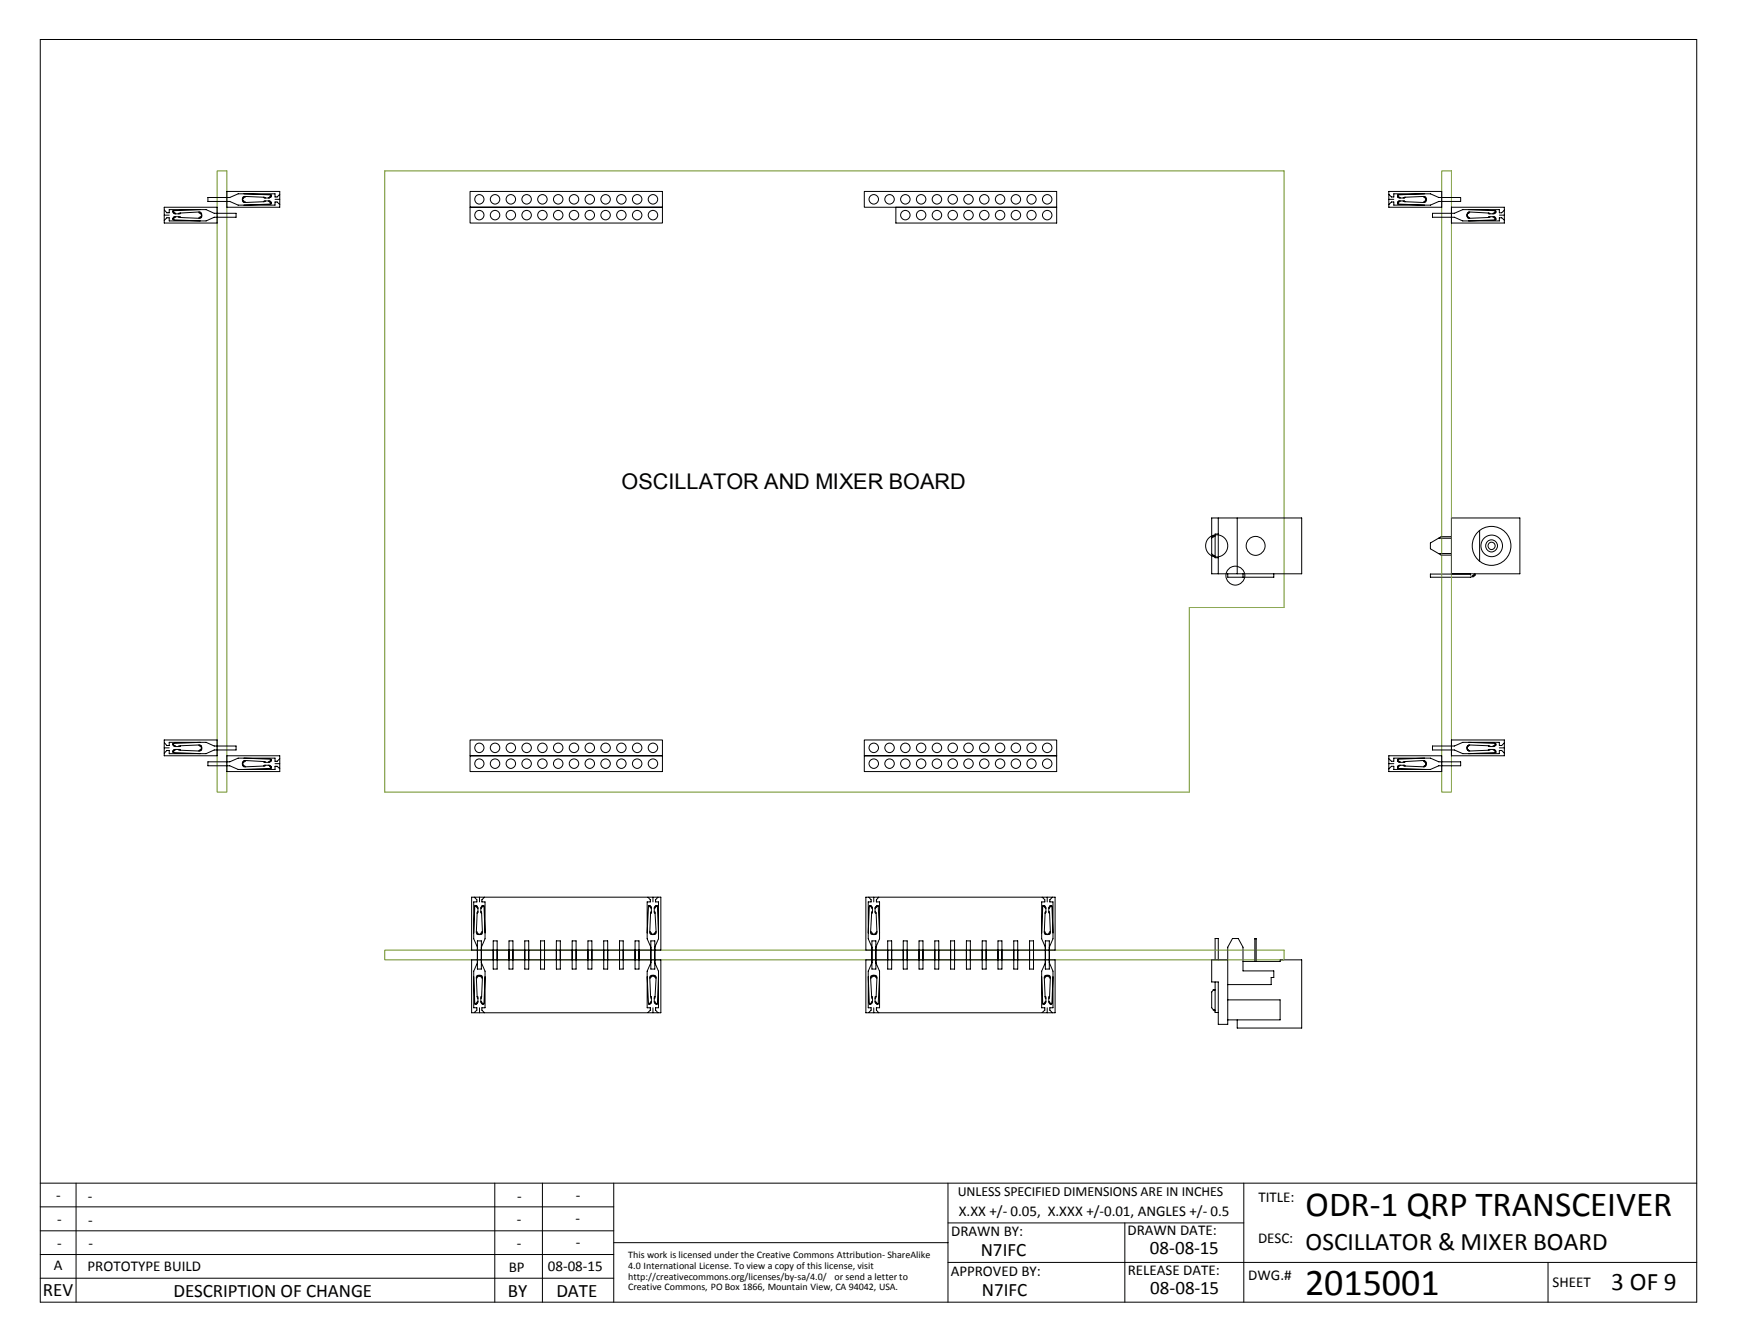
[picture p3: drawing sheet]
<svg xmlns="http://www.w3.org/2000/svg" width="279mm" height="216mm" viewBox="0 0 279 216" stroke-linecap="round" stroke-linejoin="round" font-family="sans-serif">
<g fill="none" stroke="#000" stroke-width=".16">
<path d="M6.5 6.3h266.4v203h-266.4zM26.4 33.3h8.5v2.6h-8.5zM26.4 34.6h.8M26.5 33.8l.3 .4h.4v-.5h5.9l1.4 .6h3.5v.6h-3.5l-1.4 .6h-5.9v-.5h-.4l-.4 .4M27.8 35.2h.1M27.8 34h.1M28 33.9h-.1v.3h.2v.2h.9v-.2M28 33.9h-.2v.2h.1v.2h.3v.1M28 35.3l4.2 .2M28.2 34.8l-.3 .1v.2h-.1v.2h.2M28.7 34.8l.3 .2M29 35v-.2h-.9v.2h-.2v.3h.1"/>
<path d="M29 34.2l-.3 .2M29 35l3 .1M32 34.1v.1h.3l.1 .3M32 34.1h.2v.2h.2v.6h-.2v.2h-.2M32 34.1l-3 .1M32.2 33.7l-4.2 .2M32.4 34.6h.1M32.4 34.8h.1M32.4 34.5h.1M32.4 34.8l-.1 .2h-.3v.1M36.5 30.8h8.5v2.5h-8.5zM39 32h.1"/>
<path d="M39.2 31.2l4.3 .1M39.5 31.6h-.3v.2h-.2v.5h.2v.3h.3M39.5 31.6v.1h-.4v.2h-.1l.1 .6h.4v.1M39.5 31.6l2.9 .1M42.4 32.4l.1-.1h.8v.2h.3v.3h-.1M42.4 31.7l.3 .1M42.4 32.4l-2.9 .2M42.7 32.3l-.3 .1M43.2 32.3h.3v.3h.1v.1l-.1 .1M43.5 31.3l.1 .1v.1h-.1v.2h-.3v.1M43.5 31.3h.1v.4h-.3v.1h-.8l-.1-.1M43.5 32.8l-4.3 .2"/>
<path d="M43.6 31.5h.1M43.6 32.6h.1M44.2 32h.8M45 31.2l-.4 .5h-.4v-.5h-5.9l-1.3 .5h-3.6v.7h3.6l1.3 .6h5.9v-.5h.4l.4 .4M75.6 30.8h31v2.5h-31zM75.6 33.3h31v2.6h-31zM139 30.8h31v2.5h-31zM144.1 33.3h25.9v2.6h-25.9zM223.4 30.8h8.5v2.5h-8.5zM223.4 31.2l.4 .5h.4v-.5h5.9l1.3 .5h3.5v.7h-3.5l-1.3 .6h-5.9v-.5h-.4l-.4 .4M223.4 32h.8M224.8 32.6h.1"/>
<path d="M224.8 31.5h.1M224.8 31.5h.1v.2h.3v.1M224.8 32.6l.1 .2M224.9 31.3l-.1 .2M224.9 31.3l-.1 .1v.3h.2v.1h.9l.1-.1M224.9 32.8l4.3 .2M225.2 32.3h-.3v.3h-.1M225.7 32.3l.3 .1M226 31.7l-.3 .1M226 32.4l-.1-.1h-.9v.2h-.2v.2l.1 .1M226 32.4l3 .2M229 31.6v.1h.3l.1 .2-.1 .6h-.3v.1"/>
<path d="M229 31.6h.2v.2h.2v.5h-.2v.3h-.2M229 31.6l-3 .1M229.2 31.2l-4.3 .1M229.4 32h.1M233.5 33.3h8.5v2.6h-8.5zM236 34.6h.1M236.2 33.7l4.3 .2M236.4 34.1h-.2v.2h-.2v.6h.2v.2h.2M236.4 34.1v.1h-.3l-.1 .3 .1 .5h.3v.1M236.4 34.1l3 .1M239.4 35l.1-.2h.8v.2h.3v.3h-.1M239.4 34.2l.2 .2"/>
<path d="M239.4 35l-3 .1M239.6 34.8l-.2 .2M240.2 34.8l.3 .1v.2h.1M240.5 33.9h.1v.3h-.3v.2h-.8l-.1-.2M240.5 33.9h.1M240.5 35.3l-4.3 .2M240.6 33.9h.1M240.6 34h.1M240.6 34.1h.1M240.6 35.2h.1M240.6 35.3h.1M240.6 35.1h.1"/>
<path d="M240.6 35.3h-.1M240.6 34.1h-.1v.2h-.3v.1M241.2 34.6h.8M242 33.8l-.4 .4h-.4v-.5h-5.9l-1.4 .6h-3.5v.6h3.5l1.4 .6h5.9v-.5h.4l.4 .4M194.9 89.2h.1M194.9 86.3h.1M194.9 89.2h.2M194.9 86.3h.2M194.9 86.3v-3h14.5v8.9h-14.5v-3M195.1 89.2h.1M195.1 86.3h.1M195.2 89.3v.1h.3"/>
<path d="M195.2 89.3l.1 .1M195.2 86.2l-.3 .3v2.5l.3 .3M195.3 86.1h.1M195.3 89.4h.1M195.3 86.1l-.1 .1M195.5 86.1h.1M195.5 89.4h.1M195.5 86.1h-.3v.1M196 83.3v8.9M196 85.9h-.5v3.8h.5M197.5 92.2v.6h7.4v-.6M199 83.3v8.9"/>
<path d="M199.9 92.2v.6M231.4 86.5h2.1M231.4 89h2.1M233.5 86.3h-1.7l-1.7 1v.9l1.7 1h1.7M233.5 83.3h11v8.9h-11zM236.5 92.2h.1M236.5 92.3h.1M236.5 92.3h-6.4v.5h6.4l.3-.1M236.5 92.2v.1M237.2 92.2h.1M237.2 92.4h.1M237.2 92.2v.3h-.4v.2"/>
<path d="M237.2 92.4h-.1v.3h-.3M238 85.3v5M26.4 119h8.5v2.5h-8.5zM26.5 119.4l.3 .4h.4v-.5h5.9l1.4 .6h3.5v.7h-3.5l-1.4 .6h-5.9v-.6h-.4l-.4 .5M27.8 119.6h.1M28 119.5h-.1v.3h.2v.2h.9v-.1M28 119.5h-.2v.2h.1v.2h.3v.1M29 119.9l-.3 .1M32 119.8h.2v.2h.2v.5h-.2v.2h-.2M32 119.8h.3l.1 .3M32 119.8l-3 .1M32.2 119.3l-4.2 .2"/>
<path d="M75.6 119h31v2.5h-31zM139 119h31v2.5h-31zM233.5 119h8.5v2.5h-8.5zM236.2 119.3l4.3 .2M236.4 119.8h-.2v.2h-.2v.5h.2v.2h.2M236.4 119.8h-.3l-.1 .3 .1 .5h.3v.1M236.4 119.8l3 .1M239.4 119.9l.2 .1M240.5 119.5h.1v.3h-.3v.2h-.8l-.1-.1M240.5 119.5h.1M240.6 119.5h.1M240.6 119.6h.1"/>
<path d="M240.6 119.7h.1M240.6 119.7h-.1v.2h-.3v.1M242 119.4l-.4 .4h-.4v-.5h-5.9l-1.4 .6h-3.5v.7h3.5l1.4 .6h5.9v-.6h.4l.4 .5M26.4 120.2h.8M27.8 120.8h.1M28 121l4.2 .2M28.2 120.5h-.3v.2h-.1v.2l.2 .1M28.7 120.5l.3 .1M29 120.6v-.1h-.9v.1h-.2v.4h.1M29 120.6l3 .1M32.4 120.2h.1M32.4 120.4h.1"/>
<path d="M32.4 120.1h.1M32.4 120.4l-.1 .2h-.3v.1M36.5 121.5h8.5v2.5h-8.5zM39 122.8h.1M39.2 121.9l4.3 .1M39.5 122.3h-.3v.2h-.2v.6h.2v.2h.3M39.5 122.3v.1h-.4v.2h-.1l.1 .6h.4v.1M39.5 122.3l2.9 .1M42.4 123.1l.1-.1h.8v.2h.3v.3h-.1M42.4 122.4l.3 .2M42.4 123.1l-2.9 .2M42.7 123l-.3 .1"/>
<path d="M43.2 123l.3 .1v.2h.1v.1l-.1 .1M43.5 122l.1 .1v.2h-.1v.2h-.3v.1M43.5 122h.1v.4h-.3v.2h-.8l-.1-.2M43.5 123.5l-4.3 .2M43.6 122.2h.1M43.6 123.4h.1M44.2 122.8h.8M45 122l-.4 .4h-.4v-.5h-5.9l-1.3 .6h-3.6v.6h3.6l1.3 .6h5.9v-.5h.4l.4 .4M75.6 121.5h31v2.5h-31zM139 121.5h31v2.5h-31zM223.4 122l.4 .4h.4v-.5h5.9l1.3 .6h3.5v.6h-3.5l-1.3 .6h-5.9v-.5h-.4l-.4 .4M223.4 122.8h.8"/>
<path d="M223.4 121.5h8.5v2.5h-8.5zM224.8 123.3h.1M224.8 123.4h.1M224.8 122.2h.1M224.8 122.3h.1M224.8 122.3h.1v.2h.3v.1M224.8 123.4l.1 .1M224.9 122l-.1 .2M224.9 122l-.1 .1v.3h.2v.2h.9l.1-.2M224.9 123.5l4.3 .2M225.2 123l-.3 .1v.2h-.1M225.7 123l.3 .1"/>
<path d="M226 122.4l-.3 .2M226 123.1l-.1-.1h-.9v.2h-.2v.2l.1 .1M226 123.1l3 .2M229 122.3h.2v.2h.2v.6h-.2v.2h-.2M229 122.3v.1h.3l.1 .2-.1 .6h-.3v.1M229 122.3l-3 .1M229.2 121.9l-4.3 .1M229.4 122.8h.1M236 120.2h.1M239.4 120.6l.1-.1h.8v.1h.3v.4h-.1M239.4 120.6l-3 .1M239.6 120.5l-.2 .1"/>
<path d="M240.2 120.5h.3v.2h.1M240.5 121l-4.3 .2M240.6 120.8h.1M240.6 120.9h.1M240.6 120.7h.1M240.6 120.9l-.1 .1M241.2 120.2h.8M75.9 154.3h30.4v8.5h-30.4zM75.9 144.2h30.4v8.5h-30.4zM76.2 157l.2 4.3M76.3 144.2l.4 .5v.3h-.5v5.9l.6 1.4M76.4 145.8v-.2h.3v.3h.2v.8l-.1 .1"/>
<path d="M76.4 145.8v-.2h.2v.2h.2v.2h.1M76.4 145.8l-.2 4.2M76.5 145.6h.1M76.6 149.8v.2h.2v.2h.6v-.2h.2v-.2M76.6 157.2v-.1h.2v-.3h.6v.3h.2v.1M76.6 149.8h.1v.4h.3h.5v-.4h.1M76.6 157.2l.2 3M76.8 146.8l-.2 3M76.8 154.8l-.6 1.3v5.9h.5v.4l-.4 .4M76.8 151.3h.6v4.5h-.6zM76.9 146.6l-.1 .2M77 156.8h.1"/>
<path d="M77 156.8l-.3 .1v.3h-.1M77.1 156.8h.1M77.1 144.2v.8M77.1 150.2h.1M77.3 156.8h.1M77.3 156.8l.2 .1v.3h.1M77.3 146.6l.2 .2M77.4 154.8l.6 1.3v5.9h-.5v.4l.4 .4M77.5 146.8l.1 3M77.6 157.2l-.1 3M77.7 145.6h.1M77.9 145.8v-.2h-.4v.3h-.2v.8l.2 .1"/>
<path d="M77.9 145.8l-.1-.2h-.2v.2h-.2v.2h-.1M77.9 145.8l.1 4.2M77.9 144.2l-.4 .5v.3h.5v5.9l-.6 1.4M78 157l-.1 4.3M79.3 151.3h.7v4.5h-.7zM81.9 151.3h.6v4.5h-.6zM84.4 151.3h.6v4.5h-.6zM87 151.3h.6v4.5h-.6zM89.5 151.3h.6v4.5h-.6zM92 151.3h.7v4.5h-.7zM94.6 151.3h.6v4.5h-.6zM97.1 151.3h.6v4.5h-.6z"/>
<path d="M99.7 151.3h.5v4.5h-.5zM102.2 151.3h.6v4.5h-.6zM104.1 157l.2 4.3M104.2 144.2l.4 .5v.3h-.5v5.9l.6 1.4M104.3 145.8v-.2h.3v.3h.2v.8l-.2 .1M104.3 145.8l.1-.2h.1v.2h.2l.1 .2M104.3 145.8l-.2 4.2M104.4 145.6h.1M104.5 149.8h.1v.4h.3h.6v-.4M104.5 149.8v.2h.3v.2h.5v-.2h.2v-.2M104.5 157.2v-.1h.3v-.3h.5v.3h.2v.1M104.5 157.2l.1 3"/>
<path d="M104.6 146.8l-.1 3M104.7 154.8l-.6 1.3v5.9h.5v.4l-.4 .4M104.7 151.3h.6v4.5h-.6zM104.8 146.6l-.2 .2M104.9 156.8h.1M104.9 156.8l-.3 .1v.3h-.1M105 156.8h.1M105 144.2v.8M105 150.2h.1M105.2 156.8h.1M105.2 156.8v.1h.3v.3M105.2 146.6l.2 .2"/>
<path d="M105.3 154.8l.6 1.3v5.9h-.4v.4l.3 .4M105.4 146.8l.1 3M105.5 157.2l-.1 3M105.6 145.6h.1M105.7 145.8v-.2h-.3v.3h-.2v.8l.2 .1M105.7 145.8v-.2h-.2v.2h-.2v.2h-.1M105.7 145.8l.2 4.2M105.8 144.2l-.3 .5v.3h.4v5.9l-.6 1.4M105.9 157l-.2 4.3M139.3 154.3h30.4v8.5h-30.4zM139.3 144.2h30.4v8.5h-30.4zM139.7 157l.1 4.3"/>
<path d="M139.7 144.2l.4 .5v.3h-.4v5.9l.6 1.4M139.8 145.8v-.2h.4v.3h.1v.8l-.1 .1M139.8 145.8l.1-.2h.1v.2h.3v.2M139.8 145.8l-.1 4.2M140 145.6h.1M140 149.8h.1v.4h.3h.6v-.4h.1M140 149.8v.2h.3v.2h.5v-.2h.3v-.2M140 157.2v-.1h.3v-.3h.5v.3h.3v.1M140 157.2l.2 3M140.2 146.8l-.2 3M140.3 151.3h.6v4.5h-.6zM140.3 154.8l-.6 1.3v5.9h.4v.4l-.4 .4"/>
<path d="M140.3 146.6l-.1 .2M140.4 156.8h.1M140.4 156.8v.1h-.3v.3h-.1M140.5 156.8h.1M140.5 144.2v.8M140.5 150.2h.1M140.7 156.8h.1M140.7 156.8l.3 .1v.3h.1M140.8 146.6l.1 .2M140.9 154.8l.6 1.3v5.9h-.5v.4l.4 .4M140.9 146.8l.2 3M141.1 157.2l-.2 3"/>
<path d="M141.1 145.6h.1M141.3 145.8v-.2h-.3v.3h-.2v.8l.1 .1M141.3 145.8l-.1-.2h-.1v.2h-.3v.2M141.3 145.8l.2 4.2M141.4 144.2l-.4 .5v.3h.5v5.9l-.6 1.4M141.5 157l-.2 4.3M142.8 151.3h.6v4.5h-.6zM145.3 151.3h.6v4.5h-.6zM147.8 151.3h.7v4.5h-.7zM150.4 151.3h.6v4.5h-.6zM152.9 151.3h.6v4.5h-.6zM155.4 151.3h.7v4.5h-.7z"/>
<path d="M158 151.3h.6v4.5h-.6zM160.5 151.3h.7v4.5h-.7zM163.1 151.3h.6v4.5h-.6zM165.6 151.3h.6v4.5h-.6zM167.6 157l.1 4.3M167.6 144.2l.5 .5v.3h-.5v5.9l.5 1.4M167.7 145.8v-.2h.4v.3h.1v.8l-.1 .1M167.7 145.8l.1-.2h.2v.2h.1v.2h.1M167.7 145.8l-.1 4.2M167.9 145.6h.1M168 149.8h.1v.4h.2h.6v-.4h.1M168 149.8v.2h.2v.2h.5v-.2h.3v-.2"/>
<path d="M168 157.2v-.1h.2v-.3h.5v.3h.3v.1M168 157.2l.1 3M168.1 146.8l-.1 3M168.1 154.8l-.5 1.3v5.9h.5v.4l-.5 .4M168.1 151.3h.7v4.5h-.7zM168.2 146.6l-.1 .2M168.3 156.8h.1M168.3 156.8l-.2 .1v.3h-.1M168.4 156.8h.1M168.4 144.2v.8M168.4 150.2h.1M168.6 156.8h.1"/>
<path d="M168.6 156.8l.3 .1v.3h.1M168.7 146.6l.1 .2M168.8 154.8l.6 1.3v5.9h-.5v.4l.4 .4M168.8 146.8l.2 3M169 157.2l-.2 3M169 145.6h.1M169.2 145.8v-.2h-.3v.3h-.2v.8l.1 .1M169.2 145.8v-.2h-.2v.2h-.2v.2h-.1M169.2 145.8l.2 4.2M169.3 144.2l-.4 .5v.3h.5v5.9l-.6 1.4M169.4 157l-.2 4.3M195.2 159.2l-.3 .3v2.5l.3 .3"/>
<path d="M195.3 159.1h.1M195.3 159.1l-.1 .1M195.5 159.1h.1M195.5 159.1h-.3v.1M195.5 154.3v-3.4h.5v3.4M195.5 157.9v4.9h.5M197.5 154.3h-2.6v3.6h1.1v6.8h1.5v-12.4l.7-1.4h1l.7 1.4v3.8h5v1h-.4v1.2h-7M199.9 154.6h6v-.3h3.5v11h-10.4v-1.3M201.8 150.9h.1M201.8 150.9h.3M201.8 150.9v3.7M202.1 150.9h.1"/>
<path d="M202.1 150.9v3.7M76.5 161.4h.1M76.8 160.2l.1 .1v.8h-.2v.3h-.3v-.1M76.8 160.2l.1 .3M76.9 161l-.3 .4h-.2v-.1M77.1 162v.8M77.3 161l.3 .4h.2l.1-.1M77.5 160.2l-.2 .1v.8h.2v.3h.4v-.1M77.5 160.2l-.2 .3M77.7 161.4h.1M104.4 161.4h.1M104.6 160.2l.2 .1v.8h-.2v.3h-.3v-.1"/>
<path d="M104.6 160.2l.2 .3M104.8 161l-.1 .3h-.2v.1h-.1l-.1-.1M105 162v.8M105.2 161h.1v.3h.2v.1h.2v-.1M105.4 160.2l-.2 .1v.8h.2v.3h.3v-.1M105.4 160.2l-.2 .3M105.6 161.4h.1M140 161.4h.1M140.2 160.2l.1 .1v.8h-.1v.3h-.4v-.1M140.2 160.2l.1 .3M140.3 161v.3h-.3v.1h-.1l-.1-.1M140.5 162v.8"/>
<path d="M140.8 161v.3h.3v.1h.1l.1-.1M140.9 160.2l-.1 .1v.8h.2v.3h.3v-.1M140.9 160.2l-.1 .3M141.1 161.4h.1M167.9 161.4h.1M168.1 160.2l.1 .1v.8h-.1v.3h-.4v-.1M168.1 160.2l.1 .3M168.2 161l-.2 .4h-.2l-.1-.1M168.4 162v.8M168.7 161l.3 .4h.2v-.1M168.8 160.2l-.1 .1v.8h.2v.3h.3v-.1M168.8 160.2l-.1 .3"/>
<path d="M169 161.4h.1M195.2 162.3v.1h.3M195.2 162.3l.1 .1M195.3 162.4h.1M195.5 162.4h.1M197.5 160.7h8.4v3.3h-8.4M6.5 197.9h92.2M6.5 194h92.2M6.5 190.2h266.4M12.2 190.2v19.1M79.6 190.2v19.1M87.2 190.2v19.1"/>
<path d="M98.7 190.2v19.1M98.7 199.8h53.8M152.5 196.6h47.6M152.5 190.2v19.1M180.9 196.6v12.7M200.1 190.2v19.1M6.5 205.5h92.2M6.5 201.7h92.2M152.5 202.9h120.4M249 202.9v6.4"/>
<circle cx="77.1" cy="32" r=".75"/>
<circle cx="77.1" cy="34.6" r=".75"/>
<circle cx="79.6" cy="34.6" r=".76"/>
<circle cx="79.6" cy="32" r=".76"/>
<circle cx="82.2" cy="32" r=".76"/>
<circle cx="82.2" cy="34.6" r=".76"/>
<circle cx="84.7" cy="32" r=".76"/>
<circle cx="84.7" cy="34.6" r=".76"/>
<circle cx="87.3" cy="34.6" r=".76"/>
<circle cx="87.3" cy="32" r=".76"/>
<circle cx="89.8" cy="34.6" r=".76"/>
<circle cx="89.8" cy="32" r=".76"/>
<circle cx="92.3" cy="32" r=".76"/>
<circle cx="92.3" cy="34.6" r=".76"/>
<circle cx="94.9" cy="34.6" r=".76"/>
<circle cx="94.9" cy="32" r=".76"/>
<circle cx="97.4" cy="34.6" r=".76"/>
<circle cx="97.4" cy="32" r=".76"/>
<circle cx="100" cy="34.6" r=".76"/>
<circle cx="100" cy="32" r=".76"/>
<circle cx="102.5" cy="34.6" r=".76"/>
<circle cx="102.5" cy="32" r=".76"/>
<circle cx="105" cy="34.6" r=".76"/>
<circle cx="105" cy="32" r=".76"/>
<circle cx="140.5" cy="32" r=".76"/>
<circle cx="143.1" cy="32" r=".76"/>
<circle cx="145.6" cy="32" r=".76"/>
<circle cx="145.6" cy="34.6" r=".76"/>
<circle cx="148.2" cy="32" r=".76"/>
<circle cx="148.2" cy="34.6" r=".76"/>
<circle cx="150.7" cy="32" r=".76"/>
<circle cx="150.7" cy="34.6" r=".76"/>
<circle cx="153.2" cy="32" r=".76"/>
<circle cx="153.2" cy="34.6" r=".76"/>
<circle cx="155.8" cy="32" r=".76"/>
<circle cx="155.8" cy="34.6" r=".76"/>
<circle cx="158.3" cy="32" r=".76"/>
<circle cx="158.3" cy="34.6" r=".76"/>
<circle cx="160.9" cy="34.6" r=".76"/>
<circle cx="160.9" cy="32" r=".76"/>
<circle cx="163.4" cy="32" r=".76"/>
<circle cx="163.4" cy="34.6" r=".76"/>
<circle cx="165.9" cy="32" r=".75"/>
<circle cx="165.9" cy="34.6" r=".75"/>
<circle cx="168.4" cy="34.6" r=".76"/>
<circle cx="168.4" cy="32" r=".76"/>
<circle cx="195.7" cy="87.8" r="1.78"/>
<circle cx="198.7" cy="92.5" r="1.52"/>
<circle cx="202" cy="87.8" r="1.52"/>
<circle cx="239.9" cy="87.7" r="3.1"/>
<circle cx="239.9" cy="87.7" r=".59"/>
<circle cx="239.9" cy="87.7" r=".96"/>
<circle cx="239.9" cy="87.8" r="1.74"/>
<circle cx="77.1" cy="122.8" r=".75"/>
<circle cx="77.1" cy="120.2" r=".75"/>
<circle cx="79.6" cy="122.8" r=".76"/>
<circle cx="79.6" cy="120.2" r=".76"/>
<circle cx="82.2" cy="122.8" r=".76"/>
<circle cx="82.2" cy="120.2" r=".76"/>
<circle cx="84.7" cy="122.8" r=".76"/>
<circle cx="84.7" cy="120.2" r=".76"/>
<circle cx="87.3" cy="122.8" r=".76"/>
<circle cx="87.3" cy="120.2" r=".76"/>
<circle cx="89.8" cy="120.2" r=".76"/>
<circle cx="89.8" cy="122.8" r=".76"/>
<circle cx="92.3" cy="120.2" r=".76"/>
<circle cx="92.3" cy="122.8" r=".76"/>
<circle cx="94.9" cy="122.8" r=".76"/>
<circle cx="94.9" cy="120.2" r=".76"/>
<circle cx="97.4" cy="120.2" r=".76"/>
<circle cx="97.4" cy="122.8" r=".76"/>
<circle cx="100" cy="122.8" r=".76"/>
<circle cx="100" cy="120.2" r=".76"/>
<circle cx="102.5" cy="122.8" r=".76"/>
<circle cx="102.5" cy="120.2" r=".76"/>
<circle cx="105" cy="122.8" r=".76"/>
<circle cx="105" cy="120.2" r=".76"/>
<circle cx="140.5" cy="122.8" r=".76"/>
<circle cx="140.5" cy="120.2" r=".76"/>
<circle cx="143.1" cy="122.8" r=".76"/>
<circle cx="143.1" cy="120.2" r=".76"/>
<circle cx="145.6" cy="122.8" r=".76"/>
<circle cx="145.6" cy="120.2" r=".76"/>
<circle cx="148.2" cy="122.8" r=".76"/>
<circle cx="148.2" cy="120.2" r=".76"/>
<circle cx="150.7" cy="120.2" r=".76"/>
<circle cx="150.7" cy="122.8" r=".76"/>
<circle cx="153.2" cy="122.8" r=".76"/>
<circle cx="153.2" cy="120.2" r=".76"/>
<circle cx="155.8" cy="122.8" r=".76"/>
<circle cx="155.8" cy="120.2" r=".76"/>
<circle cx="158.3" cy="122.8" r=".76"/>
<circle cx="158.3" cy="120.2" r=".76"/>
<circle cx="160.9" cy="122.8" r=".76"/>
<circle cx="160.9" cy="120.2" r=".76"/>
<circle cx="163.4" cy="122.8" r=".76"/>
<circle cx="163.4" cy="120.2" r=".76"/>
<circle cx="165.9" cy="120.2" r=".75"/>
<circle cx="165.9" cy="122.8" r=".75"/>
<circle cx="168.4" cy="120.2" r=".76"/>
<circle cx="168.4" cy="122.8" r=".76"/>
</g>
<path d="M34.9 27.5h1.6v99.8h-1.6zM61.9 27.5h144.6v70.2h-15.2v29.6h-129.4zM231.9 27.5h1.6v99.8h-1.6zM61.9 152.7h144.6v1.6h-144.6z" fill="none" stroke="#6b8e23" stroke-width=".16"/>
<text font-size="6.1" x="209.9" y="208.1">2015001</text>
<text font-size="5.7" x="210" y="195.5">ODR-1 QRP TRANSCEIVER</text>
<g font-size="4.1">
<text x="210" y="200.9">OSCILLATOR &amp; MIXER BOARD</text>
<text x="259.2" y="207.4">3 OF 9</text>
</g>
<text font-size="3.5" x="100" y="78.7">OSCILLATOR AND MIXER BOARD</text>
<g font-size="3">
<text x="157.8" y="201.9">N7IFC</text>
<text x="185" y="201.6">08-08-15</text>
<text x="6.9" y="208.4">REV</text>
<text x="27.9" y="208.5">DESCRIPTION OF CHANGE</text>
<text x="81.7" y="208.4">BY</text>
<text x="89.5" y="208.4">DATE</text>
<text x="157.9" y="208.3">N7IFC</text>
<text x="185" y="208">08-08-15</text>
</g>
<g font-size="2.4">
<text x="9" y="192.9">-</text>
<text x="9.2" y="196.8">-</text>
<text x="14.1" y="193">-</text>
<text x="14.2" y="196.9">-</text>
<text x="83.1" y="196.8">-</text>
<text x="83.2" y="193">-</text>
<text x="92.6" y="196.6">-</text>
<text x="92.6" y="192.9">-</text>
<text x="154.2" y="195.5">X.XX +/- 0.05, X.XXX +/-0.01, ANGLES +/- 0.5</text>
<text x="202.4" y="193.2">TITLE:</text>
<text x="9.2" y="200.6">-</text>
<text x="14.2" y="200.7">-</text>
<text x="83.1" y="200.7">-</text>
<text x="92.6" y="200.5">-</text>
<text x="153" y="198.8">DRAWN BY:</text>
<text x="181.4" y="198.6">DRAWN DATE:</text>
<text x="202.4" y="199.8">DESC:</text>
<text x="8.6" y="204.2">A</text>
<text x="14.1" y="204.3">PROTOTYPE BUILD</text>
<text x="81.8" y="204.5">BP</text>
<text x="88.1" y="204.3">08-08-15</text>
<text x="153" y="205.1">APPROVED BY:</text>
<text x="181.4" y="204.9">RELEASE DATE:</text>
<text x="200.8" y="205.7">DWG.#</text>
<text x="249.7" y="206.9">SHEET</text>
</g>
<text font-size="2.2" x="154.1" y="192.3">UNLESS SPECIFIED DIMENSIONS ARE IN INCHES</text>
<g font-size="1.6">
<text x="101" y="202.3">This work is licensed under the Creative Commons Attribution- ShareAlike</text>
<text x="101" y="204">4.0 International License. To view a copy of this license, visit</text>
<text x="101" y="205.7">http://creativecommons.org/licenses/by-sa/4.0/</text>
<text x="101" y="207.4">Creative Commons, PO Box 1866, Mountain View, CA 94042, USA.</text>
<text x="134.2" y="205.7">or send a letter to</text>
</g>
</svg>
